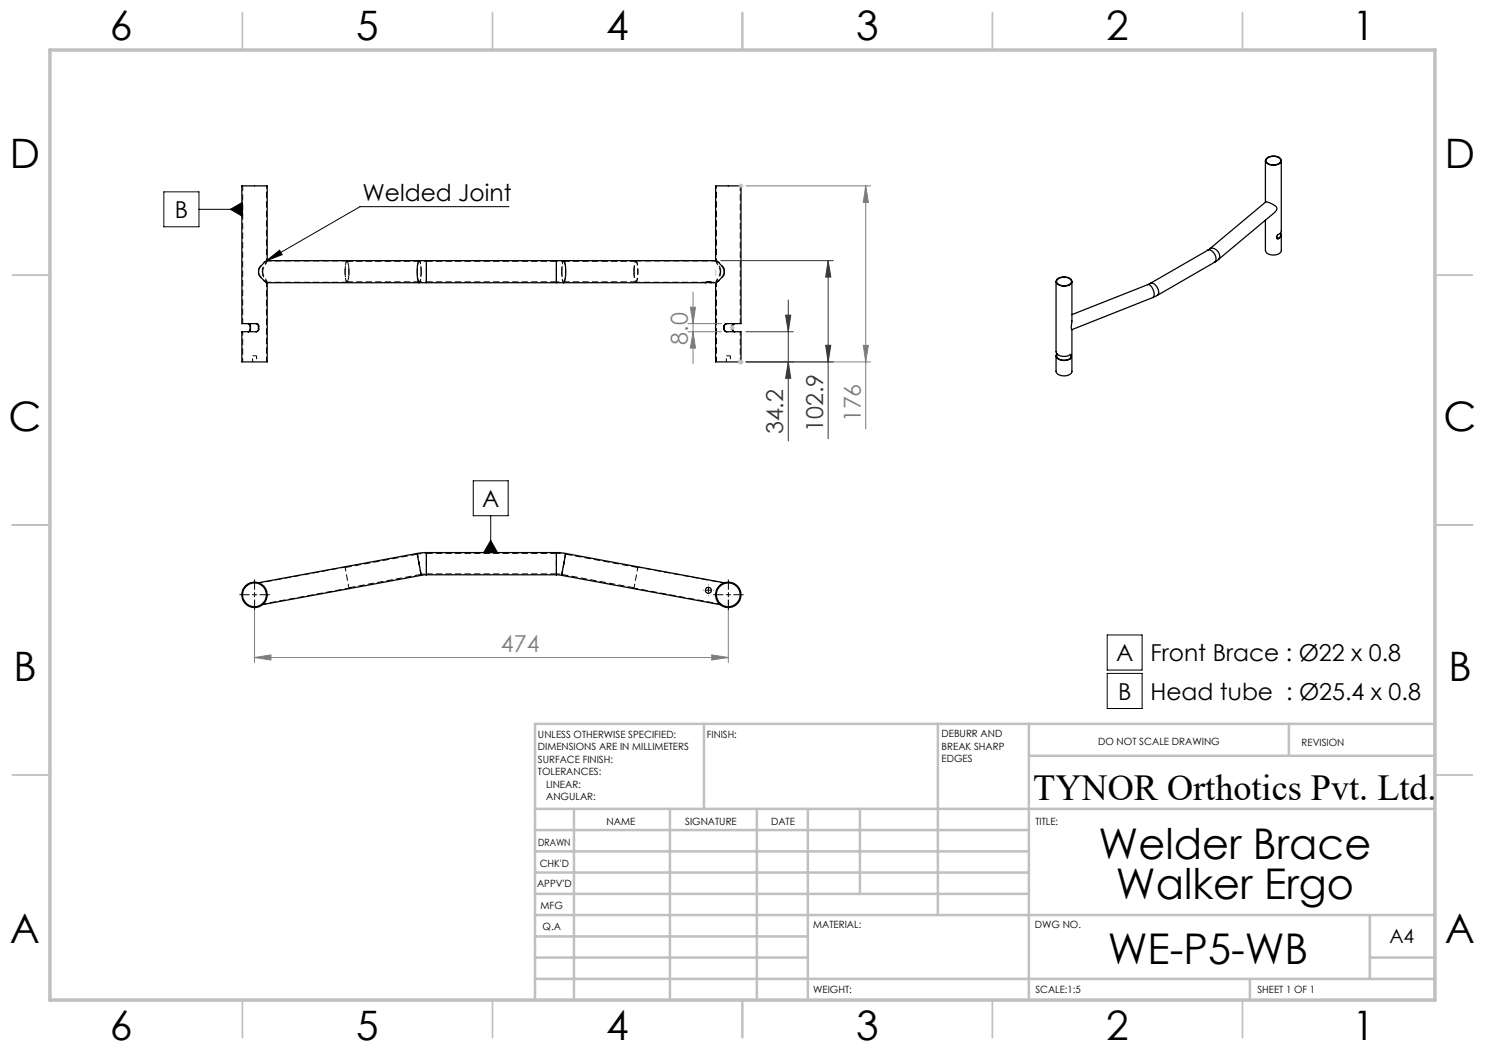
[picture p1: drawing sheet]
<svg xmlns="http://www.w3.org/2000/svg" width="297mm" height="210mm" viewBox="0 0 297 210" stroke-linecap="round" stroke-linejoin="round" font-family="sans-serif">
<g fill="none" stroke="#000" stroke-width=".2" stroke-dasharray="1.3 .6" stroke-dashoffset=".3" stroke-linecap="butt">
<path d="M85.3 54.3v2.1v-4.1v2M111.3 54.3v2.1v-4.1v2M127.2 56.5h13.9M143.3 56.4v16M53.3 72.4v-16M84.2 114.9l-.7-4.1 .7 4.1M84.2 115l-.8-4.3M85.3 114.8v-4.1v4.1M85.3 114.9v-4.4M111.3 114.8v-4.1v4.1M111.3 114.9v-4.4M112.3 115l.9-4.3"/>
<path d="M112.4 114.9l.7-4.1-.7 4.1"/>
</g>
<path d="M48.5 37.2v27.5M53.2 56.5h16.2M69 54.3v-.4a1.95 1.95 0 0 1 .4-1.6 6.4 6.4 0 0 1 0 4.1 1.95 1.95 0 0 1-.4-1.7v-.4M69.4 52.2h-16.1M84.2 54.3v.4a1.95 1.95 0 0 1-.4 1.7 6.4 6.4 0 0 1 0-4.1 1.95 1.95 0 0 1 .4 1.6v.4M112.4 54.3v.4a1.95 1.95 0 0 0 .4 1.7 6.4 6.4 0 0 0 0-4.1 1.95 1.95 0 0 0-.4 1.6v.4M126.8 54.3v-.4a1.95 1.95 0 0 1 .4-1.6 6.4 6.4 0 0 1 0 4.1 1.95 1.95 0 0 1-.4-1.7v-.4M143.3 52.2h-16.1M148.1 64.7v-27.5" fill="none" stroke="#000" stroke-width=".2" stroke-dasharray="1.3 .6" stroke-dashoffset=".2" stroke-linecap="butt"/>
<g fill="none" stroke="#000" stroke-width=".2" stroke-dasharray="1.3 .6" stroke-dashoffset=".4" stroke-linecap="butt">
<path d="M52.5 54.3l.3-.9 .6-1.2M53.4 56.5l-.7-1.4-.2-.8M83.8 56.5a2.96 2.96 0 0 0 .4-2.2M84.2 54.3v-.4a2.57 2.57 0 0 0-.4-1.8M112.3 54.3l.1-.4a2.57 2.57 0 0 1 .4-1.8M112.8 56.5a2.96 2.96 0 0 1-.5-2.2M143.2 56.5l.6-1.4 .3-.8M144.1 54.3l-.3-.9-.6-1.2M50.5 71.2h.8M145.3 71.2h.8M69 113.4l.8 4.2M69 113.4l-17.3 3.2"/>
<path d="M126.8 117.6l17.3 3.2M127.6 113.4l-.8 4.2M144.9 116.6l-17.3-3.2M52.5 120.8l17.3-3.2"/>
</g>
<g fill="none" stroke="#000" stroke-width=".2" stroke-dasharray="1.3 .6" stroke-linecap="butt">
<path d="M53.5 52.2v-.1M69.8 54.3a3 3 0 0 0-.4-2.1 6.6 6.6 0 0 0 0 4.2 2.03 2.03 0 0 0 .4-1.7v-.4M85.3 56.4h26M111.3 52.3h-26M126.8 54.3a3 3 0 0 1 .4-2.1 6.6 6.6 0 0 1 0 4.2 2.03 2.03 0 0 1-.4-1.7v-.4M141.1 56.5l.6-.2M141.6 56.4l-.5 .1M141.7 56.3l.6 .1M142.3 56.4l-.1 .1M142.3 56.5v-.1M143.1 52.1v.1M143.1 52.2l.1-.1"/>
<path d="M51.2 116.6l.1-.2M51.7 116.6v.1M51.7 116.7l.1-.2M69.8 117.6l14.4-2.7M83.5 110.8l-14.5 2.7M85.3 114.8h26M111.3 110.7h-26M112.4 114.9l14.4 2.7M127.6 113.5l-14.5-2.7M144.9 116.7l-.1-.2M144.9 116.6v.1M145.4 116.6l-.1-.2"/>
<path d="M49.6 121.1l.1-.1M50.1 121.3v-.1M52.5 120.7v.1M144.1 120.7v.1M146.5 121.3v-.1M147 121.1l-.1-.1"/>
</g>
<path d="M51.7 54.9l.8 1 .8 .5M53.3 52.2l-.7 .5-.9 1M85.3 54.3v-2.2M85.3 56.5v-2.2M111.3 54.3v-2.2M111.3 56.5v-2.2M143.3 56.4l.7-.4 .9-1.1M144.9 53.7l-.8-1-.8-.5M48.5 66.3v6.1M148.1 72.4v-6.1M84.2 114.9l1.1-.1M111.3 114.8l1.1 .1" fill="none" stroke="#000" stroke-width=".2" stroke-dasharray="1.3 .6" stroke-dashoffset=".5" stroke-linecap="butt"/>
<path d="M52.5 53.7l.8-1.4M53.3 56.4l-.8-1.5M143.3 52.3l.8 1.4M144.1 54.9l-.8 1.5" fill="none" stroke="#000" stroke-width=".2" stroke-dasharray="1.3 .6" stroke-dashoffset=".8" stroke-linecap="butt"/>
<g fill="none" stroke="#000" stroke-width=".2" stroke-dasharray="1.3 .6" stroke-dashoffset=".6" stroke-linecap="butt">
<path d="M51.7 53.7v1.2M51.7 54.9v-1.2M52.5 54.9v-1.2M52.5 53.7v1.2M142.2 56.5h1.1M144.1 54.9v-1.2M144.1 53.7v1.2M144.9 53.7v1.2M144.9 54.9v-1.2M50.5 72.4v-1.2M51.3 71.2v1.2M145.3 72.4v-1.2"/>
<path d="M146.1 71.2v1.2"/>
</g>
<path d="M143.3 37.2v15M53.3 52.2v-15M83.8 56.4h1.5M85.3 52.3h-1.5M111.3 56.4h1.5M112.8 52.3h-1.5" fill="none" stroke="#000" stroke-width=".2" stroke-dasharray="1.3 .6" stroke-dashoffset=".7" stroke-linecap="butt"/>
<path d="M69.4 56.4h14.4M83.8 52.3h-14.4M112.8 56.4h14.4M127.2 52.3h-14.4" fill="none" stroke="#000" stroke-width=".2" stroke-dasharray="1.3 .6" stroke-dashoffset=".1" stroke-linecap="butt"/>
<g fill="none" stroke="#000" stroke-width=".25">
<path d="M253.1 32.1v8.3M253.3 31.8a1.99 1.99 0 0 1 2.8 .1 1.02 1.02 0 0 1-1.3 1.1 1.35 1.35 0 0 1-1.6-.9zM253.3 31.7a2.07 2.07 0 0 1 2.9 .2 1.12 1.12 0 0 1-1.4 1.1 1.37 1.37 0 0 1-1.7-1zM256.3 32.1v14.1a1.24 1.24 0 0 1-.9 .9v.6l.2 .1M53.4 52.1v-14.9h-5v27.5h2.9l.3 .1 .2 .4M53.4 56.5v15.9h-5v-6.1h.8a4.8 4.8 0 0 0 2.4-.2l.2-.3M83.8 56.5h1.5M83.8 52.1h1.5M83.8 52.1h-30.4a3.5 3.5 0 0 0-1.7 2.5 4.1 4.1 0 0 0 1.7 1.9h30.4M83.8 52.1a6.4 6.4 0 0 0 0 4.4M85.3 52.1v4.4M85.3 52.1h26"/>
<path d="M85.3 56.5h26M111.3 56.5h1.4M111.3 52.1h1.4M111.3 52.1v4.4M112.7 52.1h30.5a3.9 3.9 0 0 1 1.6 2 3 3 0 0 1-1.6 2.4h-1M112.7 52.1a6.4 6.4 0 0 1 0 4.4M112.7 56.5h28.4M141.1 56.5l.4-.1 .8 .1zM141.6 56.4l.5 .1M143.1 52.1v-14.9h5.1v27.5h-.9a4.8 4.8 0 0 0-2.4 .2l-.1 .3M143.1 56.5v15.9h5.1v-6.1h-2.9l-.3-.1-.2-.4M211.2 56.3v14.1a1.78 1.78 0 0 0 2.5 .7l.5-.2v.1"/>
<path d="M211.3 56a2.09 2.09 0 0 1 3 .1 1.12 1.12 0 0 1-1.3 1.1 1.37 1.37 0 0 1-1.8-1.1zM211.6 55.8a2.04 2.04 0 0 1 2.6 .3 .77 .77 0 0 1-.8 1 1.53 1.53 0 0 1-2.1-.9zM214.4 56.3v8a2.13 2.13 0 0 0 0 1.6M229.6 56.9a1.79 1.79 0 0 1 1.2 2.1l-.2 .5M229.6 56.9l-15.2 6M230 56.7l-.4 .2M230 56.7a1.58 1.58 0 0 1 1.7 1.6v.4l-.2 .4M230.6 59.5l-16.2 6.4M231.5 59.1l-.9 .4M241.5 50.1a1.53 1.53 0 0 1 1.7 1.6l-.1 .5-.2 .2M241.5 50.1l-11.5 6.6M241.9 49.8l-.4 .3"/>
<path d="M241.9 49.8l11.3-9.5 .4 .2a2.88 2.88 0 0 1 1.8 1.1l-.1 .5-.4 .4-11.2 9.4M241.9 49.8a1.49 1.49 0 0 1 1.6 .4 1.49 1.49 0 0 1 .2 1.7M242.9 52.4l-11.4 6.7M243.7 51.9l-.8 .5M253.1 44v6.1a1.89 1.89 0 0 0 2.8 .6l.4-.4v-3.3M255.4 47.7h.2M255.6 47.7v.1M256 46.7a.65 .65 0 0 1-.4 1M256.1 46.6a.73 .73 0 0 1-.5 1.2M49.6 64.7l.2 .1 .3 .4M49.6 64.7l.3 .1 .2 .4M50.1 65.8l-.2 .4-.3 .1"/>
<path d="M50.1 65.8h.1M50.1 65.2h.1M50.1 65.2v.6M51.2 64.7l.3 .1 .2 .4M51.7 65.8l-.1 .3-.4 .2M51.7 65.8h.1M51.7 65.2h.1M51.7 65.2v.6M51.8 65.2v.6M144.8 65.2v.6M144.8 65.8h.1M144.8 65.2h.1"/>
<path d="M144.9 65.8v.3l.4 .2M144.9 65.2v.6M145.3 64.7l-.2 .1-.2 .4M146.4 65.8l.1 .3 .4 .2M146.4 65.8h.1M146.4 65.2h.1M146.4 65.2v.6M146.5 65.8l.1 .3 .4 .2M146.5 65.2v.6M146.9 64.7l-.3 .1-.2 .4M147 64.7l-.3 .1-.2 .4M211.3 71a1.08 1.08 0 0 0 1.4 1.1l.7-.1 .7-.3"/>
<path d="M211.3 71h.1M211.3 70.7v.3M211.3 71a1.12 1.12 0 0 0 1.5 1h.6l.6-.3M211.4 70.8l-.1 .2M214 71.7h.1M214.1 70.9v.1M214.1 71.3l-.1 .4M214.1 71v.3M214.1 71h.1M214.1 71.3h.1M214.2 71.3l-.1 .4M214.2 71v.3"/>
<path d="M214.4 65.9v8.4a1.76 1.76 0 0 1-2.6 .7l-.3-.3-.3-.4v-3.1M83.4 110.7l.8 4.4M83.4 110.7l-31.7 5.8M84.2 115.1l-31.7 5.8M85.3 115l-1.1 .1M85.3 110.5l-1.9 .2M85.3 110.5v4.5M85.3 110.5h26M85.3 115h26M111.3 115l1 .1M111.3 110.5l1.8 .2M111.3 110.5v4.5"/>
<path d="M112.3 115.1l31.7 5.8M113.1 110.7l-.8 4.4M113.1 110.7l31.7 5.8M50.5 121.5a2.52 2.52 0 0 1-1.7-3.9 2.52 2.52 0 0 1 4.2 0 2.52 2.52 0 0 1-1.7 3.9M50.5 121.3a2.38 2.38 0 0 1-1.6-3.6 2.38 2.38 0 0 1 4 0 2.38 2.38 0 0 1-1.6 3.6M50.5 121.5h.8M50.5 121.3h.8M50.5 121.3v.2M51.3 121.3v.2M145.3 121.5a2.52 2.52 0 0 1-1.8-3.9 2.52 2.52 0 0 1 4.3 0 2.52 2.52 0 0 1-1.8 3.9M145.3 121.3a2.38 2.38 0 0 1-1.6-3.6 2.38 2.38 0 0 1 4 0 2.38 2.38 0 0 1-1.7 3.6M145.3 121.5h.7"/>
<path d="M145.3 121.3h.7M145.3 121.3v.2M146 121.3v.2"/>
<circle cx="141.7" cy="118.1" r=".61"/>
</g>
<path d="M85.3 110.7l-1.8 .1M113.1 110.8l-1.8-.1" fill="none" stroke="#000" stroke-width=".2" stroke-dasharray="1.3 .6" stroke-dashoffset=".9" stroke-linecap="butt"/>
<path d="M138.6 58.4v14.3M137.6 64.7h6.7M137.6 66.3h6.7M138.1 61.4h1l-.5 3.3z" fill="none" stroke="#808080" stroke-width=".2"/>
<g fill="none" stroke="#c0c0c0" stroke-width=".35">
<path d="M48.5 2.5v7.5M98.5 2.5v7.5M148.5 2.5v7.5M198.5 2.5v7.5M248.5 2.5v7.5M2.5 55h7.5M287 55h7.5M2.5 105h7.5M287 105h7.5M2.5 155h7.5M287 155h7.5M48.5 200v7.5"/>
<path d="M98.5 200v7.5M148.5 200v7.5M198.5 200v7.5M248.5 200v7.5"/>
</g>
<g fill="none" stroke="#c0c0c0" stroke-width=".5">
<path d="M140.8 144.8v17M187.6 144.8v38.2M205.8 144.8v55.2M205.8 151.2h81.2M257.8 144.8v6.4M287 144.8h-180v55.2M107 161.8h180M107 178.8h98.8M107 174.5h98.8M107 170.3h98.8M107 166h98.8M114.8 161.8v38.2"/>
<path d="M134 161.8v38.2M151.4 161.8v38.2M161.6 161.8v38.2M172 161.8v17M107 195.8h180M107 191.5h54.6M107 187.3h54.6M107 183h180M250 195.8v4.2M274 191.5h13M274 183v12.8"/>
</g>
<path d="M10 10h277v190h-277z" fill="none" stroke="#c0c0c0" stroke-width=".7"/>
<path d="M138.1 61.4h1l-.5 3.3z" fill="#808080"/>
<path d="M138.6 66.3l.5 3.3h-1z" fill="none" stroke="#808080" stroke-width=".2"/>
<path d="M138.6 66.3l.5 3.3h-1z" fill="#808080"/>
<path d="M149.2 37.2h24.9M173.1 37.2l.6 3.3h-1.1zM173.1 37.2v48.6M149.2 72.4h24.9" fill="none" stroke="#808080" stroke-width=".2"/>
<g fill="none" stroke="#c0c0c0" stroke-width=".2">
<path d="M147.7 37.2h1M147.8 36.8l.8 .7M148.2 36.7v1M148.6 36.8l-.8 .7M145.9 65.5h1.1M146.1 65.2l.7 .7M146.4 65v1M146.8 65.2l-.7 .7M147.5 72.4h1.2M147.7 72l.7 .7M147.8 72l.8 .7M148 71.9v1"/>
<path d="M148.2 71.9v1M148.4 72l-.7 .7M148.6 72l-.8 .7"/>
</g>
<path d="M143.1 52.6l.1 3.9" fill="none" stroke="#c0c0c0" stroke-width=".2" stroke-dasharray="15.2 1.3 1.3 1.3" stroke-dashoffset="15.2" stroke-linecap="butt"/>
<path d="M173.1 37.2l.6 3.3h-1.1z" fill="#808080"/>
<path d="M172.6 69.1h1.1l-.6 3.3z" fill="none" stroke="#808080" stroke-width=".2"/>
<path d="M172.6 69.1h1.1l-.6 3.3z" fill="#808080"/>
<path d="M144.1 52.1h22.6M165.6 52.1v35.6M149.2 72.4h17.5M165.1 69.1h1.1l-.6 3.3z" fill="none" stroke="#353535" stroke-width=".2"/>
<path d="M165.1 69.1h1.1l-.6 3.3z" fill="#353535"/>
<path d="M165.6 52.1l.6 3.3h-1.1z" fill="none" stroke="#353535" stroke-width=".2"/>
<path d="M165.6 52.1l.6 3.3h-1.1z" fill="#353535"/>
<path d="M157.7 60v28.2M149.2 72.4h9.4M149.2 66.3h9.4M157.7 72.4l.5 3.3h-1.1z" fill="none" stroke="#353535" stroke-width=".2"/>
<path d="M157.7 72.4l.5 3.3h-1.1z" fill="#353535"/>
<path d="M157.1 63h1.1l-.5 3.3z" fill="none" stroke="#353535" stroke-width=".2"/>
<path d="M157.1 63h1.1l-.5 3.3z" fill="#353535"/>
<path d="M32.8 38.4h7v7h-7zM39.8 41.9h8.7M46.1 41.9l2.4-1.4v2.8zM53.3 52.1l2.6-2 .5 .8zM101.8 41.3h-29.8l-18.7 10.8" fill="none" stroke="#000" stroke-width=".2"/>
<path d="M46.1 41.9l2.4-1.4v2.8zM53.3 52.1l2.6-2 .5 .8z" fill="#000"/>
<path d="M50.9 120v12.5M145.7 120v12.5M50.9 131.5l3.3-.5v1zM50.9 131.5h94.8" fill="none" stroke="#808080" stroke-width=".2"/>
<path d="M50.9 131.5l3.3-.5v1z" fill="#808080"/>
<path d="M142.3 131l3.4 .5-3.4 .5z" fill="none" stroke="#808080" stroke-width=".2"/>
<path d="M142.3 131l3.4 .5-3.4 .5z" fill="#808080"/>
<path d="M94.7 96.2h6.9v6.9h-6.9zM98.1 108.1l1.4 2.4h-2.8zM98.1 103.1v7.4M221.4 127h7v7h-7zM221.4 134.7h7v7h-7z" fill="none" stroke="#000" stroke-width=".2"/>
<g fill="none" stroke="#000" stroke-width=".2" stroke-dasharray="15.2 1.3 1.3 1.3" stroke-linecap="butt">
<path d="M49.9 118.9h-2M50.9 118.9v-.5M50.9 118.9h-.5M50.9 118.9v.5M50.9 118.9h.5M50.9 117.9v-2M50.9 119.9v2.1M51.9 118.9h2.1M140.7 118h-.1M141.7 118v-.5M141.7 118h-.5M141.7 118v.5"/>
<path d="M141.7 118h.5M141.7 117v-.1M141.7 119v.1M142.7 118h.1M144.7 118.9h-2.1M145.7 118.9v-.5M145.7 118.9h-.5M145.7 118.9v.5M145.7 118.9h.5M145.7 117.9v-2M145.7 119.9v2.1M146.7 118.9h2"/>
</g>
<path d="M98.1 108.1l1.4 2.4h-2.8z" fill="#000"/>
<g font-size="8.5">
<text x="219.7" y="171.8">Welder Brace</text>
<text x="223.2" y="179.9">Walker Ergo</text>
<text x="221.6" y="192.7">WE-P5-WB</text>
</g>
<g font-size="8.1">
<text x="22" y="8">6</text>
<text x="71.2" y="8">5</text>
<text x="121.2" y="8">4</text>
<text x="171.2" y="8">3</text>
<text x="221.2" y="8">2</text>
<text x="270.5" y="8">1</text>
<text x="2" y="33.6">D</text>
<text x="289" y="33.6">D</text>
<text x="1.7" y="86.1">C</text>
<text x="288.7" y="86.1">C</text>
<text x="2.7" y="136.1">B</text>
<text x="289.7" y="136.1">B</text>
<text x="2" y="188.6">A</text>
<text x="289" y="188.6">A</text>
<text x="22" y="208">6</text>
<text x="71.2" y="208">5</text>
<text x="121.2" y="208">4</text>
<text x="171.2" y="208">3</text>
<text x="221.2" y="208">2</text>
<text x="270.5" y="208">1</text>
</g>
<text font-size="7.3" x="206.7" y="159.9">TYNOR Orthotics Pvt. Ltd.</text>
<g font-size="4.7">
<text x="72.5" y="40.3">Welded Joint</text>
<text x="35" y="43.6">B</text>
<text x="96.4" y="101.4">A</text>
<text x="223.2" y="132.2">A</text>
<text x="230.1" y="132.2">Front Brace : Ø22 x 0.8</text>
<text x="223.6" y="139.9">B</text>
<text x="230.1" y="139.9">Head tube : Ø25.4 x 0.8</text>
</g>
<g font-size="4.7" fill="#808080">
<text x="137.6" y="68.9" transform="rotate(-90 137.6 68.9)">8.0</text>
<text x="172.2" y="84.5" transform="rotate(-90 172.2 84.5)">176</text>
<text x="100.2" y="130.5">474</text>
</g>
<g font-size="4.7" fill="#353535">
<text x="156.6" y="86.9" transform="rotate(-90 156.6 86.9)">34.2</text>
<text x="164.6" y="86.4" transform="rotate(-90 164.6 86.4)">102.9</text>
</g>
<text font-size="3.9" x="277.9" y="188.5">A4</text>
<g font-size="2">
<text x="107.6" y="147.6">UNLESS OTHERWISE SPECIFIED:</text>
<text x="141.4" y="147.6">FINISH:</text>
<text x="188.3" y="147.5">DEBURR AND</text>
<text x="188.3" y="150">BREAK SHARP</text>
<text x="219.6" y="149">DO NOT SCALE DRAWING</text>
<text x="260.3" y="149.2">REVISION</text>
<text x="107.6" y="150.1">DIMENSIONS ARE IN MILLIMETERS</text>
<text x="107.6" y="152.6">SURFACE FINISH:</text>
<text x="107.6" y="155.1">TOLERANCES:</text>
<text x="188.3" y="152.5">EDGES</text>
<text x="109.2" y="157.6">LINEAR:</text>
<text x="109.2" y="160.1">ANGULAR:</text>
<text x="121.3" y="165">NAME</text>
<text x="137" y="164.9">SIGNATURE</text>
<text x="154.2" y="164.9">DATE</text>
<text x="207.1" y="164.9">TITLE:</text>
<text x="107.6" y="169.1">DRAWN</text>
<text x="107.9" y="173.3">CHK'D</text>
<text x="107.4" y="177.4">APPV'D</text>
<text x="108.1" y="181.8">MFG</text>
<text x="108.5" y="186">Q.A</text>
<text x="162.6" y="185.5">MATERIAL:</text>
<text x="207" y="185.5">DWG NO.</text>
<text x="162.6" y="198.5">WEIGHT:</text>
<text x="207.1" y="198.6">SCALE:1:5</text>
<text x="251.5" y="198.6">SHEET 1 OF 1</text>
</g>
</svg>
